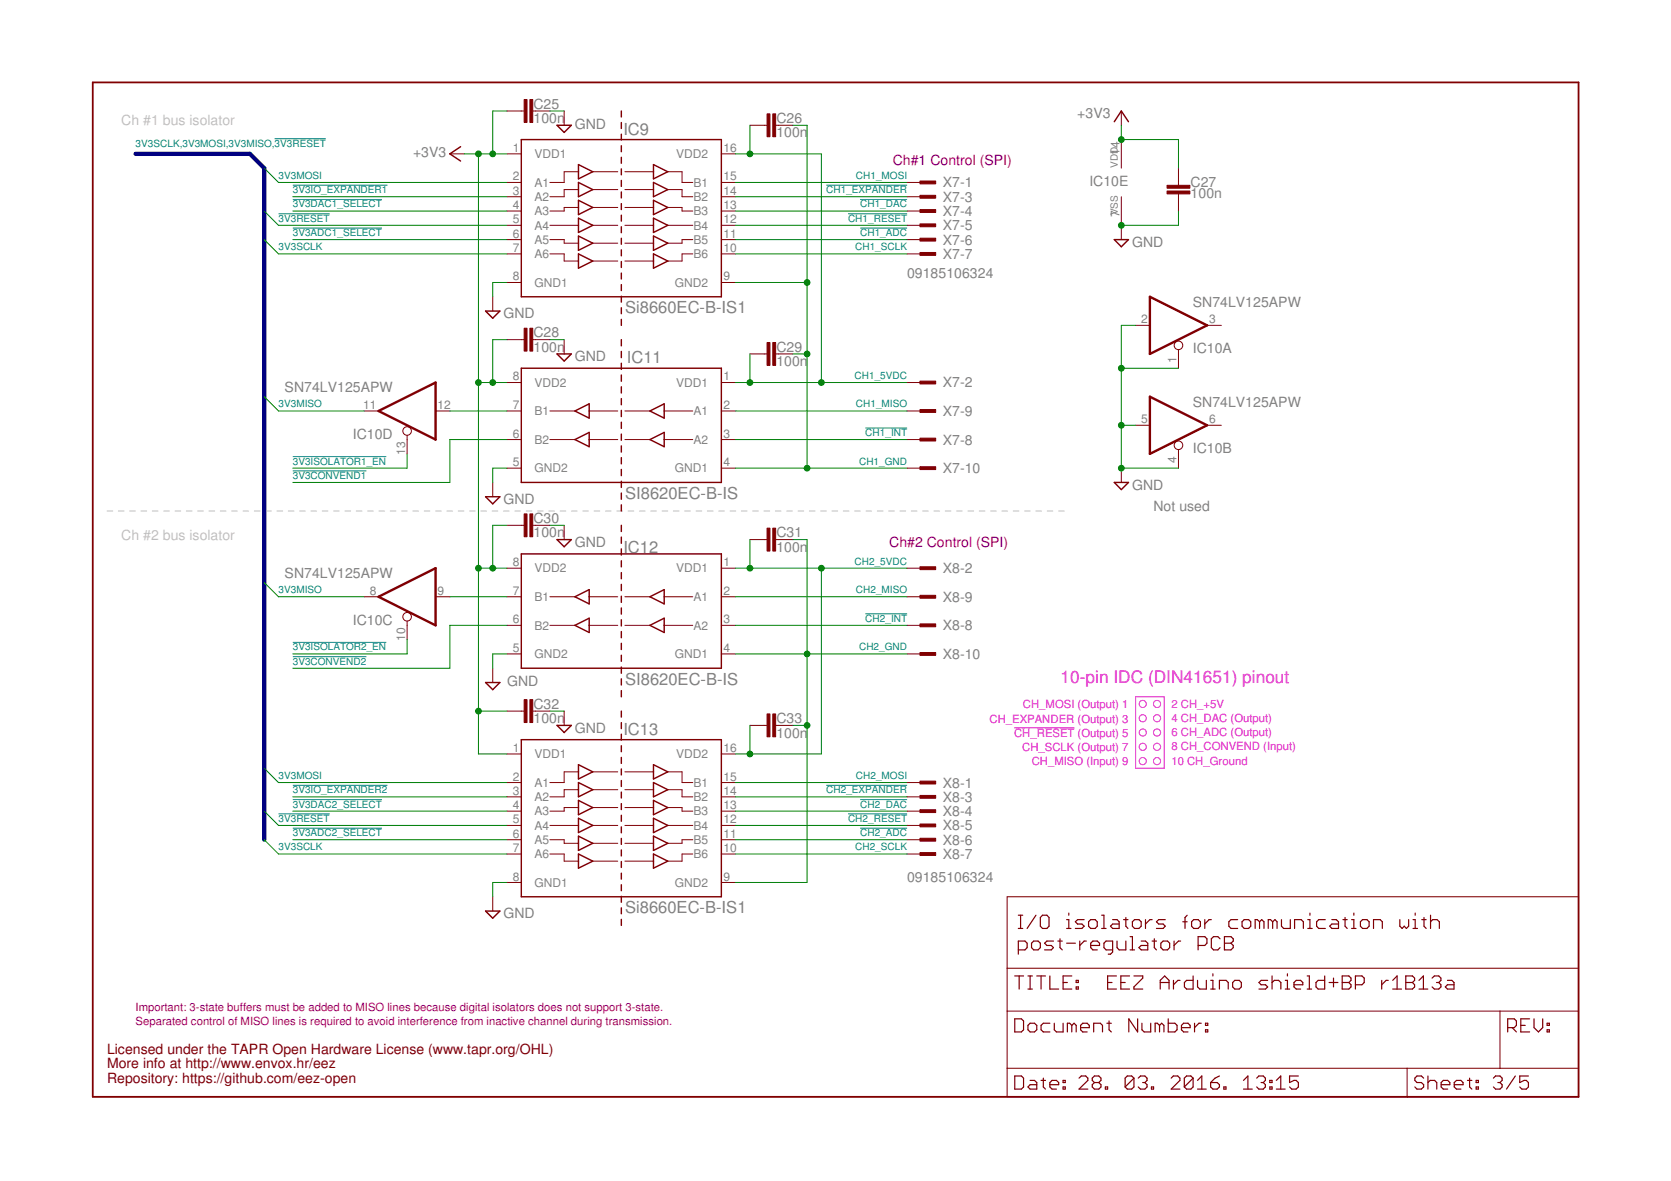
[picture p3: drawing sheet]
<svg xmlns="http://www.w3.org/2000/svg" width="297mm" height="210mm" viewBox="0 0 297 210" stroke-linecap="round" stroke-linejoin="round" font-family="sans-serif">
<g fill="none" stroke="#c0c0c0" stroke-width=".18">
<path d="M19 90.8h1M21 90.8h1.1M23.1 90.8h1M25.1 90.8h1M27.1 90.8h1M29.1 90.8h1M31.1 90.8h1M33.1 90.8h1M35.1 90.8h1.1M37.1 90.8h1.1M39.2 90.8h1M41.2 90.8h1"/>
<path d="M43.2 90.8h1M45.2 90.8h1M47.2 90.8h1M49.2 90.8h1M51.2 90.8h1.1M53.3 90.8h1M55.3 90.8h1M57.3 90.8h1M59.3 90.8h1M61.3 90.8h1M63.3 90.8h1M65.3 90.8h1.1"/>
<path d="M67.4 90.8h1M69.4 90.8h1M71.4 90.8h1M73.4 90.8h1M75.4 90.8h1M77.4 90.8h1M79.4 90.8h1.1M81.4 90.8h1.1M83.5 90.8h1M85.5 90.8h1M87.5 90.8h1M89.5 90.8h1"/>
<path d="M91.5 90.8h1M93.5 90.8h1.1M95.5 90.8h1.1M97.6 90.8h1M99.6 90.8h1M101.6 90.8h1M103.6 90.8h1M105.6 90.8h1M107.6 90.8h1M109.6 90.8h1.1M111.7 90.8h1M113.7 90.8h1"/>
<path d="M115.7 90.8h1M117.7 90.8h1M119.7 90.8h1M121.7 90.8h1M123.7 90.8h1.1M125.8 90.8h1M127.8 90.8h1M129.8 90.8h1M131.8 90.8h1M133.8 90.8h1M135.8 90.8h1M137.8 90.8h1"/>
<path d="M139.8 90.8h1.1M141.9 90.8h1M143.9 90.8h1M145.9 90.8h1M147.9 90.8h1M149.9 90.8h1M151.9 90.8h1M153.9 90.8h1M156 90.8h1M158 90.8h1M160 90.8h1M162 90.8h1"/>
<path d="M164 90.8h1M166 90.8h1M168 90.8h1M170.1 90.8h.9M172.1 90.8h1M174.1 90.8h1M176.1 90.8h1M178.1 90.8h1M180.1 90.8h1M182.1 90.8h1M184.1 90.8h1M186.2 90.8h1"/>
<path d="M188.2 90.8h1"/>
</g>
<g fill="none" stroke="#800000" stroke-width=".21">
<path d="M180.4 173.5h1.5M181 165h.8M181 162.7h.8M181 168.8h1.2l.4-.4v-.8l-.4-.3h-1.2v2.3M181.2 173.5v2.3M181.4 162.7v2.3M182.7 173.5h.8M182.7 175.8h.8M183.1 173.5v2.3M183.4 167.6l.3-.3h.8l.4 .3v.8l-.4 .4h-.8l-.3-.4zM184.1 162.7l-1.5 2.3M184.3 173.5h1.5"/>
<path d="M185.1 173.5v2.3M185.3 162.7h.8l.4 .4v1.5l-.4 .4h-.8l-.4-.4v-1.5zM186.6 173.5v2.3h1.6M187.3 167.3h-1.2l-.4 .3 .4 .4h.8l.4 .4-.4 .4h-1.2M188 167.3h.8M188.4 166.9v1.5l.4 .4M189 174.6h.7M189.6 165h.8M189.6 163.4h.4v1.6M189.6 167.6h1.6M190 162.3v.4M190.5 173.5h-1.5v2.3h1.5"/>
<path d="M191.3 175.4h.4v.4h-.4zM191.3 174.2h.4v.4h-.4zM191.9 167.3v1.5M192.7 163.4h-1.1l-.4 .4 .4 .4h.7l.4 .4-.4 .4h-1.1M193.1 167.3h-.4l-.8 .7M193.9 163.4h.8l.4 .4v.8l-.4 .4h-.8l-.4-.4v-.8zM193.9 168h1.6v-.4l-.4-.3h-.8l-.4 .3v.8l.4 .4h.8M195.8 165h.8M195.8 162.7h.4v2.3M196.9 174.6h.8M197.8 163.4h.8l.3 .4v1.2h-1.1l-.4-.4 .4-.4h1.1M197.8 168.8h-1.2l-.4-.4v-.8l.4-.3h1.2v1.9l-.4 .4h-.4"/>
<path d="M198.5 173.5h-1.6v2.3h1.6M198.6 167.3v1.1l.3 .4h1.2v-1.5M199.2 174.6h.8M199.7 163.4h.8M200.1 163.1v1.5l.4 .4M200.8 173.5h-1.6v2.3h1.6M200.9 166.5h.4v2.3M200.9 168.8h.8M201.3 163.8l.4-.4h.8l.4 .4v.8l-.4 .4h-.8l-.4-.4zM201.6 173.5h1.5v.3l-1.5 1.6v.4h1.5M202.9 167.3h.7l.4 .3v1.2h-1.1l-.4-.4 .4-.4h1.1M203.6 163.4v1.6"/>
<path d="M204.8 163.4h-.4l-.8 .8M204.8 167.3h.8M205.2 166.9v1.5l.4 .4M206.2 174.6h1.6M206.2 175.8v-1.6l.8-.7 .8 .7v1.6M206.4 167.6l.4-.3h.7l.4 .3v.8l-.4 .4h-.7l-.4-.4zM207.1 163.4h-1.1l-.4 .4 .4 .4h.8l.3 .4-.3 .4h-1.2M208.6 174.2v1.6M208.7 167.3v1.5M209.8 174.2h-.4l-.8 .8M209.9 167.3h-.4l-.8 .7M210.2 163.8h.8"/>
<path d="M211 162.7l-.3 .4v1.9M211.8 163.8l.4-.4h.8l.4 .4v.8l-.4 .4h-.8l-.4-.4zM212.1 173.5v2.3h-1.2l-.4-.4v-.8l.4-.4h1.2M212.9 174.2v1.2l.4 .4h1.1v-1.6M213 168h1.2l.3-.4v-.7l-.3-.4h-1.2v2.3M214.2 163.4v1.6M215.2 175.8h.8M215.2 174.2h.4v1.6M215.3 163.4h-.4l-.7 .8M215.6 173.1v.4M216.8 175.8v-1.6h1.2l.3 .4v1.2M216.9 166.9l-.4-.4h-.8l-.4 .4v1.5l.4 .4h.8l.4-.4"/>
<path d="M217.7 166.5h1.1l.4 .4v.4l-.4 .3 .4 .4v.4l-.4 .4h-1.1zM217.7 167.6h1.1M219.1 174.6l.4-.4h.8l.4 .4v.8l-.4 .4h-.8l-.4-.4zM220 163.4h-1.2l-.4 .4v.8l.4 .4h1.2M220.8 163.8l.4-.4h.8l.3 .4v.8l-.3 .4h-.8l-.4-.4zM223.9 163.8l-.4-.4h-.4v1.6M223.9 163.8v1.2M223.9 163.8l.4-.4 .4 .4v1.2M225.3 174.2h-1.1l-.4 .4 .4 .4h.8l.3 .4-.3 .4h-1.2M226.1 174.6l.4-.4h.8l.4 .4v1.2M226.1 173.5v2.3M226.2 163.8l-.4-.4h-.4v1.6"/>
<path d="M226.2 163.8v1.2M226.2 163.8l.4-.4 .4 .4v1.2M227.8 163.4v1.2l.4 .4h1.2v-1.6M228.5 175.8h.8M228.5 174.2h.4v1.6M228.9 173.1v.4M230 175h1.6v-.4l-.4-.4h-.8l-.4 .4v.8l.4 .4h.8M230.1 165v-1.6h1.2l.4 .4v1.2M232.4 173.5h.3v2.3M232.4 175.8h.8M232.5 165h.8M232.5 163.4h.4v1.6"/>
<path d="M232.9 162.3v.4M235.5 173.5v2.3h-1.2l-.4-.4v-.8l.4-.4h1.2M235.6 163.4h-1.2l-.4 .4v.8l.4 .4h1.2M236.3 174.6h1.5M236.7 163.4h.8l.4 .4v1.2h-1.2l-.3-.4 .3-.4h1.2M237 173.8v1.6M238.6 173.5h1.2l.4 .3v.4l-.4 .4 .4 .4v.4l-.4 .4h-1.2zM238.6 174.6h1.2M238.7 163.4h.8M239.1 163.1v1.5l.4 .4M240.3 165h.7M240.3 163.4h.4v1.6"/>
<path d="M240.7 162.3v.4M240.9 175h1.2l.4-.4v-.8l-.4-.3h-1.2v2.3M241.8 163.8l.4-.4h.8l.4 .4v.8l-.4 .4h-.8l-.4-.4zM244.2 165v-1.6h1.1l.4 .4v1.2M245.6 174.2v1.6M246.8 174.2h-.4l-.8 .8M247.6 175.8h1.5M247.6 174.2l.7-.7v2.3M248.8 163.4v1.2l.4 .4 .4-.4 .4 .4 .4-.4v-1.2M249.9 173.5h1.2l.4 .3v.4l-.4 .4 .4 .4v.4l-.4 .4h-1.2zM249.9 174.6h1.2M251.2 165h.8"/>
<path d="M251.2 163.4h.4v1.6M251.6 162.3v.4M252.2 175.8h1.6M252.2 174.2l.8-.7v2.3M252.7 163.4h.8M253.1 163.1v1.5l.4 .4M254.3 163.8l.4-.4h.8l.4 .4v1.2M254.3 162.7v2.3M254.6 173.8l.4-.3h.8l.3 .3v.4l-.3 .4M255.4 174.6h.4M255.8 174.6l.3 .4v.4l-.3 .4h-.8l-.4-.4M257.3 174.2h.8l.4 .4v1.2h-1.2l-.4-.4 .4-.4h1.2"/>
<path d="M180.4 181.1h1.2l.3 .4v1.5l-.3 .4h-1.2zM180.4 191.2h1.2l.3 .4v1.6l-.3 .4h-1.2zM182.7 182.2l.4-.3h.8l.4 .3v.8l-.4 .4h-.8l-.4-.4zM183.1 192h.8l.4 .4v1.2h-1.2l-.4-.4 .4-.4h1.2M185.1 192h.7M185.5 191.6v1.6l.3 .4M186.6 192.8h1.6v-.4l-.4-.4h-.8l-.4 .4v.8l.4 .4h.8M186.6 181.9h-1.1l-.4 .3v.8l.4 .4h1.1M187.4 181.9v1.1l.4 .4h1.2v-1.5M189 193.2h.4v.4h-.4zM189 192h.4v.4h-.4zM190.5 182.2l-.4-.3h-.4v1.5"/>
<path d="M190.5 182.2l.4-.3 .4 .3v1.2M190.5 182.2v1.2M191.8 191.6l.4-.4h.8l.4 .4v.4l-1.6 1.6h1.6M192.1 182.6h1.5v-.4l-.3-.3h-.8l-.4 .3v.8l.4 .4h.8M194.4 183.4v-1.5h1.2l.4 .3v1.2M194.5 192.4l-.3 .4v.4l.3 .4h.8l.4-.4v-.4l-.4-.4M194.5 192.4l-.3-.4v-.4l.3-.4h.8l.4 .4v.4l-.4 .4M194.5 192.4h.8M196.5 193.2h.4v.4h-.4zM196.8 181.9h.7M197.1 181.5v1.5l.4 .4M201.6 191.6v1.6l-.4 .4h-.8l-.4-.4"/>
<path d="M201.6 191.6l-.4-.4h-.8l-.4 .4v1.6M201.6 191.6l-1.6 1.6M202.2 181.1v2.3l-1.5-2.3v2.3M202.3 191.6l.4-.4h.8l.4 .4v.4l-.4 .4M203 181.9v1.1l.4 .4h1.2v-1.5M203.1 192.4h.4M203.5 192.4l.4 .4v.4l-.4 .4h-.8l-.4-.4M204.7 193.2h.4v.4h-.4zM206.1 182.2l-.4-.3h-.4v1.5M206.1 182.2v1.2M206.1 182.2l.4-.3 .4 .3v1.2M207.7 181.1v2.3h1.2l.3-.4v-.8l-.3-.3h-1.2"/>
<path d="M208.2 191.6l.4-.4h.8l.3 .4v.4l-1.5 1.6h1.5M210 182.6h1.6v-.4l-.4-.3h-.8l-.4 .3v.8l.4 .4h.8M212.1 191.6v1.6l-.4 .4h-.8l-.4-.4M212.1 191.6l-.4-.4h-.8l-.4 .4v1.6M212.1 191.6l-1.6 1.6M212.3 181.9v1.5M212.9 193.6h1.5M212.9 192l.7-.8v2.4M213.5 181.9h-.4l-.8 .7M214.3 183h.4v.4h-.4zM214.3 181.9h.4v.3h-.4zM215.2 192.4h1.2l.4 .4v.4l-.4 .4h-.8l-.4-.4z"/>
<path d="M216.8 191.2l-.8 .4-.8 .8M217.6 193.2h.3v.4h-.3zM221 193.6h1.6M221 192l.8-.8v2.4M223.4 191.6l.4-.4h.8l.3 .4v.4l-.3 .4M224.2 192.4h.4M224.6 192.4l.3 .4v.4l-.3 .4h-.8l-.4-.4M225.7 193.2h.4v.4h-.4zM225.7 192h.4v.4h-.4zM226.9 193.6h1.6M226.9 192l.8-.8v2.4M230.8 191.2h-1.6v1.2l.8-.4h.4l.4 .4v.8l-.4 .4h-.8l-.4-.4"/>
<path d="M253.1 191.6l-.4-.4h-.8l-.4 .4v.4l.4 .4h.8l.4 .4v.4l-.4 .4h-.8l-.4-.4M253.8 192.4l.4-.4h.8l.4 .4v1.2M253.8 191.2v2.4M256.2 192.8h1.5v-.4l-.4-.4h-.7l-.4 .4v.8l.4 .4h.7M258.5 192.8h1.6v-.4l-.4-.4h-.8l-.4 .4v.8l.4 .4h.8M260.9 192h.7M261.2 191.6v1.6l.4 .4M262.4 193.2h.4v.4h-.4zM262.4 192h.4v.4h-.4zM265.5 191.6l.4-.4h.7l.4 .4v.4l-.4 .4M266.3 192.4h.3M266.6 192.4l.4 .4v.4l-.4 .4h-.7l-.4-.4"/>
<path d="M268 182.6h1.2l.4-.4v-.7l-.4-.4h-1.2v2.3M268.8 182.6l.8 .8M269.4 191.2l-1.6 2.4M270.3 182.2h.8M271.7 191.2h-1.5v1.2l.7-.4h.4l.4 .4v.8l-.4 .4h-.8l-.3-.4M271.9 181.1h-1.6v2.3h1.6M272.7 181.1v1.5l.8 .8 .7-.8v-1.5M275 183h.4v.4h-.4zM275 181.9h.4v.3h-.4z"/>
</g>
<g fill="none" stroke="#800000" stroke-width=".18">
<path d="M90.1 19.7h3.1M94.7 19.7h3M100.3 19.7v2.6M199.3 19.7v2.6M80 27.3h2.5M90.1 32.4h2.6M90.1 35h2.6M90.1 37.5h2.6M90.1 27.3h2.6M102.8 30.5h-2.5v1.9h-2.6M102.8 33.7h-2.5v1.3h-2.6M102.8 36.9h-2.5v.6h-2.6"/>
<path d="M105.4 33.7h4.4M105.4 36.9h4.4M105.4 30.5h4.4M111.1 33.7h5.1M111.1 36.9h5.1M111.1 30.5h5.1M118.7 30.5h2.5v1.9h1.9M118.7 33.7h2.5v1.3h1.9M118.7 36.9h2.5v.6h1.9M128.2 32.4h2.6M128.2 35h2.6M128.2 37.5h2.6"/>
<path d="M128.2 27.3h2.6M133.3 22.3h3.1M137.9 22.3h3M161.2 32.4h2.6M161.2 35h2.6M161.2 37.5h2.6M199.3 24.8v5.1M199.3 35v7.6M209.5 29.9v3M209.5 34.5v3M87.6 52.7v2.6M90.1 40h2.6"/>
<path d="M90.1 42.6h2.6M90.1 45.1h2.6M90.1 50.2h2.6M97.7 40h5.1M97.7 42.6h2.6v.6h2.5M97.7 45.1h2.6v1.3h2.5M105.4 40h4.4M105.4 46.4h4.4M105.4 43.2h4.4M111.1 40h5.1M111.1 46.4h5.1M111.1 43.2h5.1"/>
<path d="M118.7 40h4.4M123.1 42.6h-1.9v.6h-2.5M123.1 45.1h-1.9v1.3h-2.5M128.2 40h2.6M128.2 42.6h2.6M128.2 45.1h2.6M128.2 50.2h2.6M161.2 40h2.6M161.2 42.6h2.6M161.2 45.1h2.6M201.9 57.8h2.5M214.6 57.8h2.5"/>
<path d="M64.7 73h2.6M72.4 77.4v3.3M77.4 73h2.6M90.1 68h2.6M90.1 78.1h2.6M90.1 73h2.6M90.1 60.4h3.1M94.7 60.4h3M97.7 78.1h4.5M97.7 73h4.5M100.3 60.4v2.5M104.7 78.1h5.1"/>
<path d="M104.7 73h5.1M111.1 78.1h4.4M111.1 73h4.4M118.1 78.1h5M118.1 73h5M128.2 68h2.6M128.2 78.1h2.6M128.2 73h2.6M133.3 62.9h3.1M137.9 62.9h3M161.2 68h2.6M161.2 78.1h2.6"/>
<path d="M161.2 73h2.6M201.9 75.6h2.5M209.5 62.1v3.3M209.5 79.9v3.3M214.6 75.6h2.5M87.6 85.7v2.6M90.1 83.2h2.6M90.1 93.4h3.1M94.7 93.4h3M100.3 93.4v2.5M128.2 83.2h2.6M133.3 95.9h3.1"/>
<path d="M137.9 95.9h3M161.2 83.2h2.6M199.3 83.2v2.5M64.7 106.1h2.6M72.4 110.4v3.3M77.4 106.1h2.6M87.6 118.8v2.5M90.1 101h2.6M90.1 111.1h2.6M90.1 106.1h2.6M90.1 116.2h2.6M97.7 111.1h4.5"/>
<path d="M97.7 106.1h4.5M104.7 111.1h5.1M104.7 106.1h5.1M111.1 111.1h4.4M111.1 106.1h4.4M118.1 111.1h5M118.1 106.1h5M128.2 101h2.6M128.2 111.1h2.6M128.2 106.1h2.6M128.2 116.2h2.6M161.2 101h2.6"/>
<path d="M161.2 111.1h2.6M161.2 106.1h2.6M161.2 116.2h2.6M90.1 139.1h2.6M90.1 134h2.6M90.1 126.4h3.1M94.7 126.4h3M100.3 126.4v2.5M102.8 137.2h-2.5v1.9h-2.6M105.4 137.2h4.4M111.1 137.2h5.1M118.7 137.2h2.5v1.9h1.9"/>
<path d="M128.2 139.1h2.6M128.2 134h2.6M133.3 128.9h3.1M137.9 128.9h3M161.2 139.1h2.6M87.6 159.4v2.5M90.1 141.6h2.6M90.1 144.2h2.6M90.1 146.7h2.6M90.1 149.2h2.6M90.1 151.8h2.6M90.1 156.8h2.6"/>
<path d="M97.7 146.7h5.1M97.7 149.2h2.6v.7h2.5M97.7 151.8h2.6v1.3h2.5M102.8 140.4h-2.5v1.2h-2.6M102.8 143.5h-2.5v.7h-2.6M105.4 146.7h4.4M105.4 140.4h4.4M105.4 143.5h4.4M105.4 153.1h4.4M105.4 149.9h4.4M111.1 146.7h5.1M111.1 140.4h5.1"/>
<path d="M111.1 143.5h5.1M111.1 153.1h5.1M111.1 149.9h5.1M118.7 140.4h2.5v1.2h1.9M118.7 143.5h2.5v.7h1.9M118.7 146.7h4.4M123.1 149.2h-1.9v.7h-2.5M123.1 151.8h-1.9v1.3h-2.5M128.2 141.6h2.6M128.2 144.2h2.6M128.2 146.7h2.6M128.2 149.2h2.6"/>
<path d="M128.2 151.8h2.6M128.2 156.8h2.6M161.2 141.6h2.6M161.2 144.2h2.6M161.2 146.7h2.6M161.2 149.2h2.6M161.2 151.8h2.6M179 159.4h101.6v35.5h-101.6zM179 179.7h101.6M179 172.1h101.6M266.6 179.7v10.2M179 189.9h101.6"/>
<path d="M250.1 189.9v5"/>
<circle cx="72.4" cy="76.6" r=".76"/>
<circle cx="209.5" cy="79.1" r=".76"/>
<circle cx="209.5" cy="61.4" r=".76"/>
<circle cx="72.4" cy="109.6" r=".76"/>
</g>
<g fill="#800000" stroke="#800000" stroke-width=".18">
<path d="M137.4 20.2h.5v4.1h-.5z"/>
<path d="M136.4 20.2h.5v4.1h-.5z"/>
<path d="M137.4 126.9h.5v4.1h-.5z"/>
<path d="M136.4 126.9h.5v4.1h-.5z"/>
<path d="M137.4 60.9h.5v4h-.5z"/>
<path d="M136.4 60.9h.5v4h-.5z"/>
<path d="M137.4 93.9h.5v4h-.5z"/>
<path d="M136.4 93.9h.5v4h-.5z"/>
<path d="M163.5 32.2h2.8v.5h-2.8z"/>
<path d="M163.5 67.7h2.8v.5h-2.8z"/>
<path d="M163.5 34.7h2.8v.5h-2.8z"/>
<path d="M163.5 37.3h2.8v.5h-2.8z"/>
<path d="M163.5 39.8h2.8v.5h-2.8z"/>
<path d="M163.5 42.3h2.8v.5h-2.8z"/>
<path d="M163.5 44.9h2.8v.5h-2.8z"/>
<path d="M163.5 77.9h2.8v.5h-2.8z"/>
<path d="M163.5 72.8h2.8v.5h-2.8z"/>
<path d="M163.5 83h2.8v.5h-2.8z"/>
<path d="M163.5 138.8h2.8v.5h-2.8z"/>
<path d="M163.5 100.7h2.8v.5h-2.8z"/>
<path d="M163.5 141.4h2.8v.5h-2.8z"/>
<path d="M163.5 143.9h2.8v.5h-2.8z"/>
<path d="M163.5 146.5h2.8v.5h-2.8z"/>
<path d="M163.5 149h2.8v.5h-2.8z"/>
<path d="M163.5 151.5h2.8v.5h-2.8z"/>
<path d="M163.5 110.9h2.8v.5h-2.8z"/>
<path d="M163.5 105.8h2.8v.5h-2.8z"/>
<path d="M163.5 116h2.8v.5h-2.8z"/>
<path d="M94.2 17.7h.5v4.1h-.5z"/>
<path d="M93.2 17.7h.5v4.1h-.5z"/>
<path d="M94.2 58.3h.5v4.1h-.5z"/>
<path d="M93.2 58.3h.5v4.1h-.5z"/>
<path d="M94.2 91.3h.5v4.1h-.5z"/>
<path d="M93.2 91.3h.5v4.1h-.5z"/>
<path d="M94.2 124.4h.5v4h-.5z"/>
<path d="M93.2 124.4h.5v4h-.5z"/>
<path d="M207.5 32.9h4v.5h-4z"/>
<path d="M207.5 34h4v.5h-4z"/>
</g>
<path d="M16.5 14.6h264.1v180.3h-264.1z" fill="none" stroke="#800000" stroke-width=".32"/>
<g fill="none" stroke="#800000" stroke-width=".25">
<path d="M110.4 19.7v1.1M81.9 26.1l-1.9 1.2 1.9 1.3M92.7 24.8h35.5v27.9h-35.5zM99 22.3h2.6l-1.3 1.2zM102.8 32.4l2.6 1.3-2.6 1.3zM102.8 29.3l2.6 1.2-2.6 1.3zM102.8 35.6l2.6 1.3-2.6 1.2zM102.8 38.8l2.6 1.2-2.6 1.3zM110.4 21.8v1M110.4 23.9v1M110.4 25.9v1.1M110.4 28v1"/>
<path d="M110.4 30v1.1M110.4 32.1v1M110.4 34.1v1.1M110.4 36.2v1.1M110.4 38.2v1.1M116.2 32.4l2.5 1.3-2.5 1.3zM116.2 29.3l2.5 1.2-2.5 1.3zM116.2 35.6l2.5 1.3-2.5 1.2zM116.2 38.8l2.5 1.2-2.5 1.3zM198.1 21.6l1.2-1.9 1.3 1.9M86.3 55.3h2.6l-1.3 1.3zM102.8 42l2.6 1.2-2.6 1.3z"/>
<path d="M102.8 45.1l2.6 1.3-2.6 1.3zM110.4 40.3v1.1M110.4 42.4v1M110.4 44.4v1.1M110.4 46.5v1M110.4 48.5v1.1M110.4 50.6v1M110.4 52.6v1.1M110.4 54.7v1.1M110.4 56.8v1M116.2 42l2.5 1.2-2.5 1.3zM116.2 45.1l2.5 1.3-2.5 1.3z"/>
<path d="M198.1 42.6h2.5l-1.3 1.3zM92.7 65.4h35.5v20.3h-35.5zM99 62.9h2.6l-1.3 1.3zM102.2 73l2.5-1.2v2.5zM102.2 78.1l2.5-1.2v2.5zM110.4 60.4v1.1M110.4 62.5v1.1M110.4 64.6v1.1M110.4 66.7v1.1M110.4 68.7v1.1M110.4 70.8v1.1M110.4 72.9v1.1"/>
<path d="M110.4 75v1.1M110.4 77.2v1.1M110.4 79.2v1.1M115.5 73l2.6-1.2v2.5zM115.5 78.1l2.6-1.2v2.5zM86.3 88.3h2.6l-1.3 1.3zM92.7 98.4h35.5v20.4h-35.5zM99 95.9h2.6l-1.3 1.3zM110.4 81.3v1.1M110.4 83.4v1.1M110.4 85.5v1.1M110.4 87.6v1.1"/>
<path d="M110.4 89.7v1.1M110.4 93.4v1.1M110.4 95.5v1.1M110.4 97.6v1.1M110.4 99.7v1.1M198.1 85.7h2.5l-1.3 1.3zM102.2 106.1l2.5-1.3v2.5zM102.2 111.1l2.5-1.2v2.5zM110.4 101.8v1.1M110.4 103.9v1.1M110.4 106v1.1M110.4 108.1v1.1"/>
<path d="M110.4 110.2v1.1M110.4 112.2v1.1M110.4 114.3v1.1M110.4 116.5v1M110.4 118.6v1.1M115.5 106.1l2.6-1.3v2.5zM115.5 111.1l2.6-1.2v2.5zM86.3 121.3h2.6l-1.3 1.3zM92.7 131.5h35.5v27.9h-35.5zM99 128.9h2.6l-1.3 1.3zM102.8 135.9l2.6 1.3-2.6 1.3zM102.8 139.1l2.6 1.3-2.6 1.2z"/>
<path d="M110.4 120.6v1.2M110.4 122.7v1.1M110.4 126.4v1M110.4 128.4v1.1M110.4 130.5v1.1M110.4 132.5v1.1M110.4 134.6v1.1M110.4 136.7v1M110.4 138.7v1.1M116.2 135.9l2.5 1.3-2.5 1.3zM116.2 139.1l2.5 1.3-2.5 1.2zM102.8 142.3l2.6 1.2-2.6 1.3z"/>
<path d="M102.8 145.4l2.6 1.3-2.6 1.3zM102.8 148.6l2.6 1.3-2.6 1.3zM102.8 151.8l2.6 1.3-2.6 1.2zM110.4 140.8v1M110.4 142.8v1.1M110.4 144.9v1.1M110.4 147v1M110.4 149v1.1M110.4 151.1v1M110.4 153.1v1.1M110.4 155.2v1.1M110.4 157.2v1.1"/>
<path d="M110.4 159.3v1.1M116.2 142.3l2.5 1.2-2.5 1.3zM116.2 145.4l2.5 1.3-2.5 1.3zM116.2 148.6l2.5 1.3-2.5 1.3zM116.2 151.8l2.5 1.3-2.5 1.2zM86.3 161.9h2.6l-1.3 1.3zM110.4 161.4v1M110.4 163.4v1.1"/>
</g>
<path d="M204.4 52.7l10.2 5.1-10.2 5.1zM67.3 73l10.1-5v10.1zM204.4 70.5l10.2 5.1-10.2 5.1zM67.3 106.1l10.1-5.1v10.1z" fill="none" stroke="#800000" stroke-width=".42"/>
<path d="M24.1 27.3h20.3l2.6 2.6v119.3" fill="none" stroke="#000080" stroke-width=".76"/>
<g fill="none" stroke="#008000" stroke-width=".18">
<path d="M90.1 19.7h-2.5v7.6M97.7 19.7h2.6M47 37.5l2.5 2.5h40.6M47 29.9l2.5 2.5h40.6M52 35h38.1M52 37.5h38.1M82.5 27.3h7.6M85 27.3v106.7h5.1M130.8 27.3h15.2v40.7M130.8 32.4h30.4M130.8 35h30.4M130.8 37.5h30.4"/>
<path d="M133.3 22.3v5M140.9 22.3h2.6v60.9M199.3 22.3v2.5h10.2v5.1M209.5 37.5v2.5h-10.2M47 42.6l2.5 2.5h40.6M52 42.6h38.1M90.1 50.2h-2.5v2.5M130.8 50.2h12.7M130.8 40h30.4M130.8 42.6h30.4M130.8 45.1h30.4M201.9 57.8h-2.6v25.4h10.2"/>
<path d="M47 70.5l2.5 2.5h15.2M80 73h10.1M85 68h5.1M90.1 60.4h-2.5v7.6M90.1 78.1h-10.1v7.6h-28M97.7 60.4h2.6M130.8 68h30.4M130.8 73h30.4M130.8 78.1h30.4M133.3 62.9v5.1M140.9 62.9h2.6M199.3 65.4h10.2"/>
<path d="M199.3 75.6h2.6M72.4 80.7v2.5h-20.4M90.1 83.2h-2.5v2.5M90.1 93.4h-2.5v7.6M97.7 93.4h2.6M130.8 83.2h30.4M133.3 95.9v5.1M140.9 95.9h2.6v60.9h-12.7M47 103.5l2.5 2.6h15.2M72.4 113.7v2.5h-20.4M80 106.1h10.1M85 101h5.1"/>
<path d="M90.1 116.2h-2.5v2.6M90.1 111.1h-10.1v7.7h-28M130.8 101h30.4M130.8 116.2h30.4M130.8 106.1h30.4M130.8 111.1h30.4M146 101v33h-15.2M47 136.5l2.5 2.6h40.6M85 126.4h5.1M97.7 126.4h2.6M130.8 139.1h30.4M133.3 128.9v5.1"/>
<path d="M140.9 128.9h2.6M47 144.2l2.5 2.5h40.6M47 149.2l2.5 2.6h40.6M52 141.6h38.1M52 144.2h38.1M52 149.2h38.1M90.1 156.8h-2.5v2.6M130.8 141.6h30.4M130.8 144.2h30.4M130.8 149.2h30.4M130.8 146.7h30.4M130.8 151.8h30.4"/>
</g>
<g fill="#008000" stroke="#008000" stroke-width=".18">
<circle cx="133.3" cy="27.3" r=".51"/>
<circle cx="146" cy="68" r=".51"/>
<circle cx="133.3" cy="68" r=".51"/>
<circle cx="133.3" cy="134" r=".51"/>
<circle cx="146" cy="101" r=".51"/>
<circle cx="133.3" cy="101" r=".51"/>
<circle cx="143.5" cy="116.2" r=".51"/>
<circle cx="143.5" cy="128.9" r=".51"/>
<circle cx="199.3" cy="40" r=".51"/>
<circle cx="199.3" cy="65.4" r=".51"/>
<circle cx="199.3" cy="83.2" r=".51"/>
<circle cx="199.3" cy="75.6" r=".51"/>
<circle cx="143.5" cy="50.2" r=".51"/>
<circle cx="143.5" cy="62.9" r=".51"/>
<circle cx="143.5" cy="83.2" r=".51"/>
<circle cx="85" cy="126.4" r=".51"/>
<circle cx="87.6" cy="27.3" r=".51"/>
<circle cx="87.6" cy="68" r=".51"/>
<circle cx="85" cy="68" r=".51"/>
<circle cx="87.6" cy="101" r=".51"/>
<circle cx="85" cy="101" r=".51"/>
<circle cx="85" cy="27.3" r=".51"/>
<circle cx="199.3" cy="24.8" r=".51"/>
</g>
<g fill="none" stroke="#f0f" stroke-width=".18">
<path d="M180.3 129.4h10.7M201.9 123.8h5v12.7h-5z"/>
<circle cx="203.1" cy="125.1" r=".64"/>
<circle cx="203.1" cy="127.7" r=".64"/>
<circle cx="203.1" cy="132.7" r=".64"/>
<circle cx="203.1" cy="130.2" r=".64"/>
<circle cx="203.1" cy="135.3" r=".64"/>
<circle cx="205.7" cy="130.2" r=".64"/>
<circle cx="205.7" cy="132.7" r=".64"/>
<circle cx="205.7" cy="135.3" r=".64"/>
<circle cx="205.7" cy="127.7" r=".64"/>
<circle cx="205.7" cy="125.1" r=".64"/>
</g>
<g fill="none" stroke="#008080" stroke-width=".18">
<path d="M48.8 24.7h9.1M49.5 38h9.1M52 32.9h16.9M52 35.5h15.9M146.9 32.9h14.3M150.7 38h10.5M152.9 35.5h8.3M52 40.5h15.9M152.9 40.5h8.3M153.8 76.1h7.4M52 81.2h16.7M52 83.7h13.1"/>
<path d="M52 114.2h16.7M52 116.7h13.1M153.8 109.1h7.4M52 139.6h16.9M146.9 139.6h14.3M49.5 144.7h9.1M52 142.1h15.9M52 147.2h15.9M150.7 144.7h10.5M152.9 142.1h8.3M152.9 147.2h8.3"/>
</g>
<text font-size="3.1" fill="#f0f" x="188.5" y="121.3">10-pin IDC (DIN41651) pinout</text>
<g font-size="2.9" fill="#808080">
<text x="110.8" y="23.9">IC9</text>
<text x="111.1" y="55.7">Si8660EC-B-IS1</text>
<text x="111.4" y="64.6">IC11</text>
<text x="111.1" y="88.7">SI8620EC-B-IS</text>
<text x="110.8" y="98.2">IC12</text>
<text x="111.1" y="121.7">SI8620EC-B-IS</text>
<text x="110.8" y="130.6">IC13</text>
<text x="111.1" y="162.3">Si8660EC-B-IS1</text>
</g>
<g font-size="2.5" fill="#c0c0c0">
<text x="21.6" y="22.3">Ch #1 bus isolator</text>
<text x="21.6" y="95.9">Ch #2 bus isolator</text>
</g>
<g font-size="2.5" fill="#808080">
<text x="94.8" y="21.9">100n</text>
<text x="94.8" y="19.3">C25</text>
<text x="102.2" y="22.9">GND</text>
<text x="138" y="21.9">C26</text>
<text x="191.5" y="21">+3V3</text>
<text x="73.4" y="28">+3V3</text>
<text x="138" y="24.4">100n</text>
<text x="167.6" y="33.3">X7-1</text>
<text x="167.6" y="35.9">X7-3</text>
<text x="193.6" y="33.1">IC10E</text>
<text x="211.7" y="35.2">100n</text>
<text x="211.7" y="33.3">C27</text>
<text x="167.6" y="38.4">X7-4</text>
<text x="167.6" y="40.9">X7-5</text>
<text x="167.6" y="43.5">X7-6</text>
<text x="167.6" y="46">X7-7</text>
<text x="201.2" y="43.9">GND</text>
<text x="161.2" y="49.4">09185106324</text>
<text x="89.5" y="56.6">GND</text>
<text x="94.8" y="60">C28</text>
<text x="212" y="54.5">SN74LV125APW</text>
<text x="94.8" y="62.5">100n</text>
<text x="102.2" y="64.2">GND</text>
<text x="138" y="65.1">100n</text>
<text x="138" y="62.5">C29</text>
<text x="212" y="62.8">IC10A</text>
<text x="50.6" y="69.8">SN74LV125APW</text>
<text x="167.6" y="68.9">X7-2</text>
<text x="167.6" y="73.9">X7-9</text>
<text x="212" y="72.3">SN74LV125APW</text>
<text x="62.7" y="78">IC10D</text>
<text x="167.6" y="79">X7-8</text>
<text x="212" y="80.5">IC10B</text>
<text x="89.5" y="89.6">GND</text>
<text x="167.6" y="84.1">X7-10</text>
<text x="201.2" y="87">GND</text>
<text x="94.8" y="95.5">100n</text>
<text x="94.8" y="93">C30</text>
<text x="138" y="95.5">C31</text>
<text x="205.1" y="90.8">Not used</text>
<text x="102.2" y="97.2">GND</text>
<text x="138" y="98.1">100n</text>
<text x="167.6" y="101.9">X8-2</text>
<text x="50.6" y="102.8">SN74LV125APW</text>
<text x="167.6" y="107">X8-9</text>
<text x="62.7" y="111">IC10C</text>
<text x="167.6" y="112">X8-8</text>
<text x="167.6" y="117.1">X8-10</text>
<text x="90.1" y="121.9">GND</text>
<text x="94.8" y="128.5">100n</text>
<text x="94.8" y="126">C32</text>
<text x="102.2" y="130.2">GND</text>
<text x="138" y="131.1">100n</text>
<text x="138" y="128.5">C33</text>
<text x="167.6" y="140">X8-1</text>
<text x="167.6" y="142.5">X8-3</text>
<text x="167.6" y="145">X8-4</text>
<text x="167.6" y="147.6">X8-5</text>
<text x="167.6" y="150.1">X8-6</text>
<text x="167.6" y="152.7">X8-7</text>
<text x="161.2" y="156.7">09185106324</text>
<text x="89.5" y="163.2">GND</text>
</g>
<g font-size="2.5" fill="#800080">
<text x="158.7" y="29.3">Ch#1 Control (SPI)</text>
<text x="158.1" y="97.2">Ch#2 Control (SPI)</text>
</g>
<g font-size="2.5" fill="#800000">
<text x="19" y="187.3">Licensed under the TAPR Open Hardware License (www.tapr.org/OHL)</text>
<text x="19" y="189.9">More info at http://www.envox.hr/eez</text>
<text x="19" y="192.4">Repository: https://github.com/eez-open</text>
</g>
<g font-size="2.1" fill="#808080">
<text x="91.1" y="27">1</text>
<text x="95" y="28.1">VDD1</text>
<text x="120.2" y="28.1">VDD2</text>
<text x="128.6" y="27">16</text>
<text x="199" y="27.6" transform="rotate(-90 199 27.6)">14</text>
<text x="91.1" y="32.1">2</text>
<text x="91.1" y="34.6">3</text>
<text x="95" y="33.2">A1</text>
<text x="95" y="35.7">A2</text>
<text x="123.3" y="35.7">B2</text>
<text x="123.3" y="33.2">B1</text>
<text x="128.6" y="34.6">14</text>
<text x="128.6" y="32.1">15</text>
<text x="91.1" y="37.1">4</text>
<text x="91.1" y="39.7">5</text>
<text x="95" y="38.3">A3</text>
<text x="95" y="40.8">A4</text>
<text x="123.3" y="40.8">B4</text>
<text x="123.3" y="38.3">B3</text>
<text x="128.6" y="39.7">12</text>
<text x="128.6" y="37.1">13</text>
<text x="199" y="38.5" transform="rotate(-90 199 38.5)">7</text>
<text x="91.1" y="42.2">6</text>
<text x="91.1" y="44.8">7</text>
<text x="95" y="43.3">A5</text>
<text x="95" y="45.9">A6</text>
<text x="123.3" y="43.3">B5</text>
<text x="123.3" y="45.9">B6</text>
<text x="128.6" y="42.2">11</text>
<text x="128.6" y="44.8">10</text>
<text x="91.1" y="49.8">8</text>
<text x="95" y="51">GND1</text>
<text x="119.9" y="51">GND2</text>
<text x="128.6" y="49.8">9</text>
<text x="202.9" y="57.5">2</text>
<text x="214.9" y="57.5">3</text>
<text x="209.1" y="64.4" transform="rotate(-90 209.1 64.4)">1</text>
<text x="91.1" y="67.6">8</text>
<text x="95" y="68.7">VDD2</text>
<text x="120.2" y="68.7">VDD1</text>
<text x="128.6" y="67.6">1</text>
<text x="64.6" y="72.7">11</text>
<text x="77.8" y="72.7">12</text>
<text x="91.1" y="77.8">6</text>
<text x="91.1" y="72.7">7</text>
<text x="95" y="73.8">B1</text>
<text x="123.3" y="73.8">A1</text>
<text x="128.6" y="72.7">2</text>
<text x="128.6" y="77.8">3</text>
<text x="202.9" y="75.2">5</text>
<text x="214.9" y="75.2">6</text>
<text x="72" y="80.9" transform="rotate(-90 72 80.9)">13</text>
<text x="91.1" y="82.9">5</text>
<text x="95" y="84">GND2</text>
<text x="95" y="78.9">B2</text>
<text x="119.9" y="84">GND1</text>
<text x="123.3" y="78.9">A2</text>
<text x="128.6" y="82.9">4</text>
<text x="209.1" y="82.2" transform="rotate(-90 209.1 82.2)">4</text>
<text x="91.1" y="100.6">8</text>
<text x="95" y="101.8">VDD2</text>
<text x="120.2" y="101.8">VDD1</text>
<text x="128.6" y="100.6">1</text>
<text x="65.7" y="105.7">8</text>
<text x="77.8" y="105.7">9</text>
<text x="91.1" y="105.7">7</text>
<text x="95" y="106.8">B1</text>
<text x="123.3" y="106.8">A1</text>
<text x="128.6" y="105.7">2</text>
<text x="72" y="113.9" transform="rotate(-90 72 113.9)">10</text>
<text x="91.1" y="110.8">6</text>
<text x="95" y="111.9">B2</text>
<text x="123.3" y="111.9">A2</text>
<text x="128.6" y="110.8">3</text>
<text x="91.1" y="115.9">5</text>
<text x="95" y="117">GND2</text>
<text x="119.9" y="117">GND1</text>
<text x="128.6" y="115.9">4</text>
<text x="91.1" y="133.6">1</text>
<text x="95" y="134.8">VDD1</text>
<text x="120.2" y="134.8">VDD2</text>
<text x="128.6" y="133.6">16</text>
<text x="91.1" y="138.7">2</text>
<text x="91.1" y="141.3">3</text>
<text x="91.1" y="143.8">4</text>
<text x="95" y="139.8">A1</text>
<text x="95" y="142.4">A2</text>
<text x="123.3" y="142.4">B2</text>
<text x="123.3" y="139.8">B1</text>
<text x="128.6" y="143.8">13</text>
<text x="128.6" y="141.3">14</text>
<text x="128.6" y="138.7">15</text>
<text x="91.1" y="146.3">5</text>
<text x="91.1" y="148.9">6</text>
<text x="95" y="144.9">A3</text>
<text x="95" y="147.5">A4</text>
<text x="95" y="150">A5</text>
<text x="123.3" y="147.5">B4</text>
<text x="123.3" y="144.9">B3</text>
<text x="123.3" y="150">B5</text>
<text x="128.6" y="146.3">12</text>
<text x="128.6" y="148.9">11</text>
<text x="91.1" y="151.4">7</text>
<text x="95" y="152.5">A6</text>
<text x="123.3" y="152.5">B6</text>
<text x="128.6" y="151.4">10</text>
<text x="91.1" y="156.5">8</text>
<text x="95" y="157.6">GND1</text>
<text x="119.9" y="157.6">GND2</text>
<text x="128.6" y="156.5">9</text>
</g>
<g font-size="2" fill="#f0f">
<text x="181.8" y="125.9">CH_MOSI (Output) 1</text>
<text x="208.2" y="125.7">2 CH_+5V</text>
<text x="175.9" y="128.4">CH_EXPANDER (Output) 3</text>
<text x="180.3" y="131">CH_RESET (Output) 5</text>
<text x="208.2" y="130.8">6 CH_ADC (Output)</text>
<text x="208.2" y="128.3">4 CH_DAC (Output)</text>
<text x="181.7" y="133.5">CH_SCLK (Output) 7</text>
<text x="183.4" y="136.1">CH_MISO (Input) 9</text>
<text x="208.2" y="133.4">8 CH_CONVEND (Input)</text>
<text x="208.2" y="135.9">10 CH_Ground</text>
</g>
<g font-size="2" fill="#800080">
<text x="24.1" y="179.7">Important: 3-state buffers must be added to MISO lines because digital isolators does not support 3-state.</text>
<text x="24.1" y="182.2">Separated control of MISO lines is required to avoid interference from inactive channel during transmission.</text>
</g>
<g font-size="1.8" fill="#008080">
<text x="24.1" y="26.1">3V3SCLK,3V3MOSI,3V3MISO,3V3RESET</text>
<text x="49.5" y="31.8">3V3MOSI</text>
<text x="52" y="34.3">3V3IO_EXPANDER1</text>
<text x="146.9" y="34.3">CH1_EXPANDER</text>
<text x="152.1" y="31.8">CH1_MOSI</text>
<text x="49.5" y="39.4">3V3RESET</text>
<text x="52" y="36.9">3V3DAC1_SELECT</text>
<text x="52" y="41.9">3V3ADC1_SELECT</text>
<text x="150.7" y="39.4">CH1_RESET</text>
<text x="152.9" y="36.9">CH1_DAC</text>
<text x="152.9" y="41.9">CH1_ADC</text>
<text x="49.5" y="44.5">3V3SCLK</text>
<text x="152" y="44.5">CH1_SCLK</text>
<text x="151.9" y="67.3">CH1_5VDC</text>
<text x="49.5" y="72.4">3V3MISO</text>
<text x="152.1" y="72.4">CH1_MISO</text>
<text x="153.8" y="77.5">CH1_INT</text>
<text x="52" y="82.6">3V3ISOLATOR1_EN</text>
<text x="152.7" y="82.6">CH1_GND</text>
<text x="52" y="85.1">3V3CONVEND1</text>
<text x="151.9" y="100.4">CH2_5VDC</text>
<text x="49.5" y="105.4">3V3MISO</text>
<text x="152.1" y="105.4">CH2_MISO</text>
<text x="153.8" y="110.5">CH2_INT</text>
<text x="52" y="115.6">3V3ISOLATOR2_EN</text>
<text x="52" y="118.1">3V3CONVEND2</text>
<text x="152.7" y="115.6">CH2_GND</text>
<text x="49.5" y="138.4">3V3MOSI</text>
<text x="52" y="141">3V3IO_EXPANDER2</text>
<text x="52" y="143.5">3V3DAC2_SELECT</text>
<text x="146.9" y="141">CH2_EXPANDER</text>
<text x="152.1" y="138.4">CH2_MOSI</text>
<text x="152.9" y="143.5">CH2_DAC</text>
<text x="49.5" y="146.1">3V3RESET</text>
<text x="52" y="148.6">3V3ADC2_SELECT</text>
<text x="150.7" y="146.1">CH2_RESET</text>
<text x="152.9" y="148.6">CH2_ADC</text>
<text x="49.5" y="151.1">3V3SCLK</text>
<text x="152" y="151.1">CH2_SCLK</text>
</g>
<g font-size="1.8" fill="#808080">
<text x="198.7" y="29.9" transform="rotate(-90 198.7 29.9)">VDD</text>
<text x="198.7" y="38.3" transform="rotate(-90 198.7 38.3)">VSS</text>
</g>
</svg>
